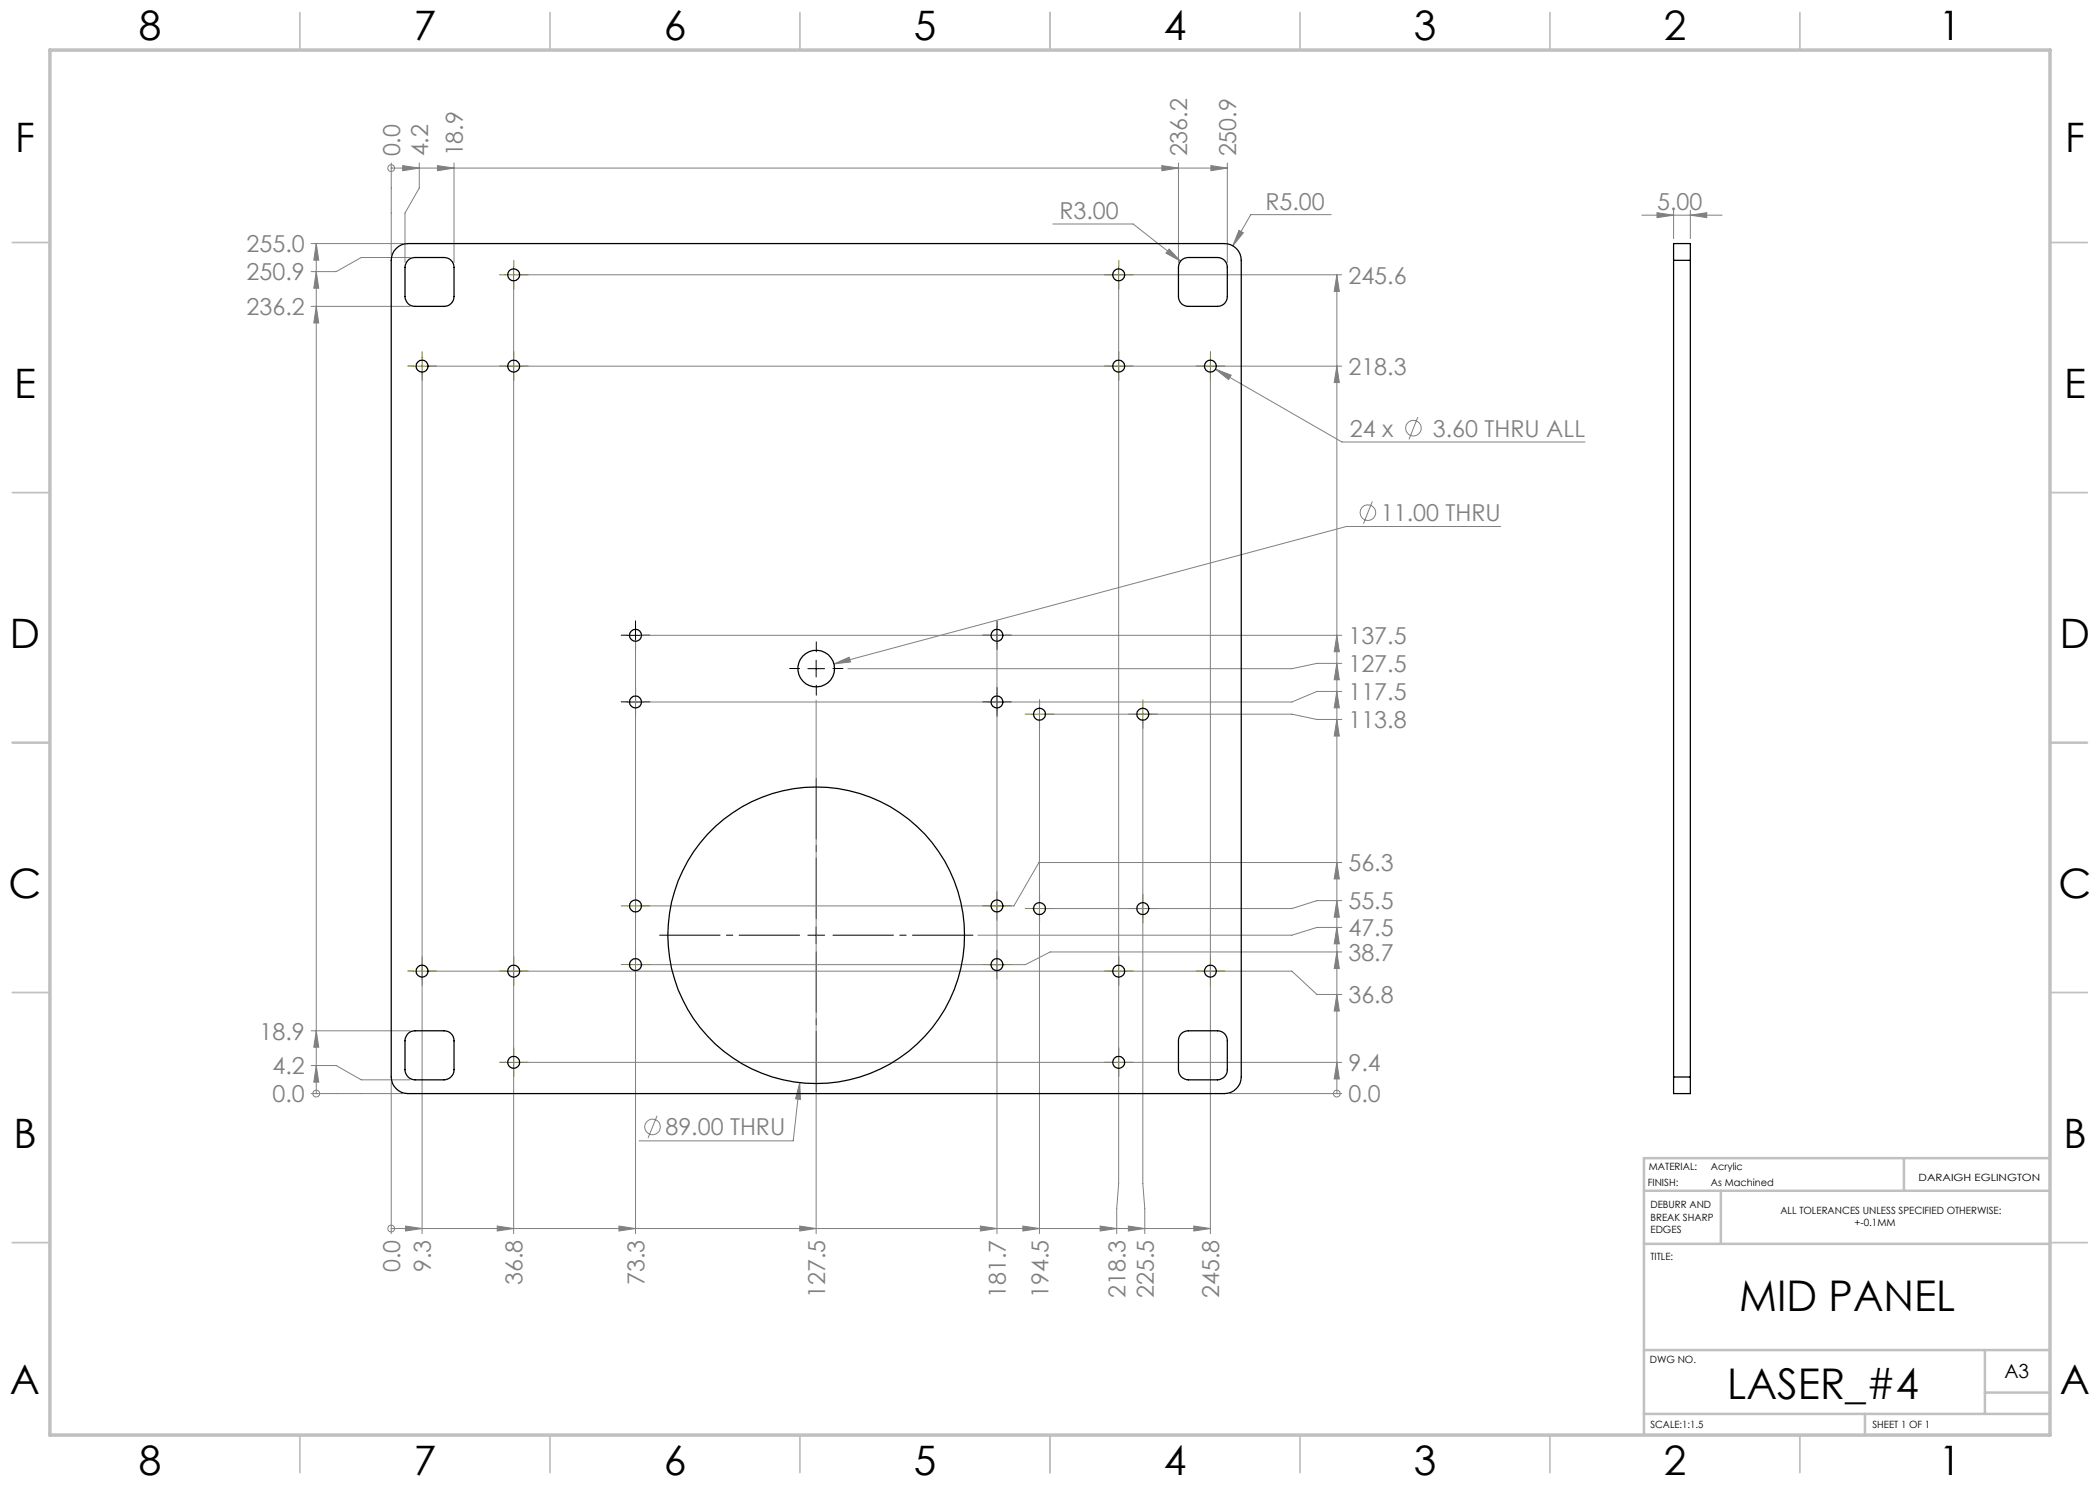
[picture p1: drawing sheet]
<svg xmlns="http://www.w3.org/2000/svg" width="420mm" height="297mm" viewBox="0 0 420 297" stroke-linecap="round" stroke-linejoin="round" font-family="sans-serif">
<g fill="none" stroke="#808080" stroke-width=".2">
<path d="M78.2 33.6h.1M78.2 32.6v18.4M78.2 33.6h167.3M80.5 33.1l3.4 .5-3.4 .5zM83.9 32.6v5l-2.9 5v9.9M87.5 33.1l3.3 .5-3.3 .5zM90.8 32.6v19.9M232.4 33.1l3.3 .5-3.3 .5zM235.7 32.6v19.9M242.2 33.1l3.3 .5-3.3 .5zM245.5 32.6v19.9M62.2 48.7h18.4"/>
<path d="M63.3 54.3l.4 3.3h-.9zM63.3 48.7l.4 3.3h-.9zM63.3 48.7v170M82 51.5h-9.8l-5 2.8h-5M102.7 56v190.7M103.8 55h164.6M210.6 44.8h16l9.5 7.4M223.7 56v180.7l-.4 5v5M233.8 49.8l2.3 2.4-2.9-1.6zM247.8 46.1l.9 .5-2.1 2.6zM266.2 42.9h-16l-3.6 6.3M267.4 55v163.7"/>
<path d="M267.4 55l.5 3.3h-1.1zM328.4 43h16M331.4 42.5l3.3 .5-3.3 .5zM334.7 42v5.7M338.1 43l3.2-.5v1zM338.1 42v5.7M62.2 61.3h19.8M63.3 61.3l.4 3.3h-.9zM84.4 74.2v172.5M85.4 73.2h183M242.1 74.2v172.5M243.1 73.8l3.1 1.2-.5 .9z"/>
<path d="M243.1 73.8l25.3 14.6h48.6M267.4 73.2l.5 3.3h-1.1zM283.6 83.4l-1.8 4.5M274.5 100.3l-1.8 4.4M300.1 105.3h-30.8l-102.5 27.5M127.1 128.1v118.6M128.1 127.1h140.3M166.8 132.8l3-1.4 .3 1zM199.4 128.1v118.6M267.4 138.3l.5 3.3h-1.1zM267.4 127.1l.5 3.2h-1.1zM267.4 132.7l.5 3.3h-1.1z"/>
<path d="M268.4 138.3h-5l-5 2.1h-130.3M268.4 132.7h-5l-5 1h-88.8M163.2 140v106.7M207.9 143.9v102.8M208.9 142.8h49.5l5 1.1h5M228.6 143.9v92.8l.4 5v5M267.4 143.9l.5 3.3h-1.1zM267.4 172.5l.5 3.3h-1.1zM268.4 172.5h-60.6l-5 8.7h-74.7M85.4 194.2h173l5 4.7h5M267.4 198.9l.5 3.3h-1.1zM267.4 190.4l.5 3.3h-1.1z"/>
<path d="M267.4 185.5l.5 3.3h-1.1zM267.4 180.1l.5 3.3h-1.1zM268.4 190.4h-58.4l-4.9 2.5h-77M268.4 185.5h-5l-5 1.5h-62.8M268.4 180.1h-5l-5 1.6h-49.5M62.2 218.7h18.4M62.2 213.1h5l5 2.9h9.8M62.2 206.2h19.8M63.3 213.1l.4 3.3h-.9zM63.3 206.2l.4 3.2h-.9zM63.3 218.7h.1M78.2 216.4v30.3"/>
<path d="M103.8 212.5h164.6M159.9 216.5l.2 3.4-1-.1zM159.9 216.5l-1.3 11.7h-30.8M245.9 218.7h22.5M267.4 212.5l.5 3.3h-1.1zM267.4 218.7h.1M131.4 223.2l-1.8 4.4M78.2 245.7h.1M78.2 245.7h163.9M81.1 245.2l3.3 .5-3.3 .5zM99.4 245.2l3.3 .5-3.3 .5zM123.8 245.2l3.3 .5-3.3 .5z"/>
<path d="M159.9 245.2l3.3 .5-3.3 .5zM196.1 245.2l3.3 .5-3.3 .5zM204.6 245.2l3.3 .5-3.3 .5zM220 245.2l3.3 .5-3.3 .5zM225.7 245.2l3.3 .5-3.3 .5zM238.8 245.2l3.3 .5-3.3 .5z"/>
<circle cx="78.2" cy="33.6" r=".68"/>
<circle cx="282.7" cy="85.7" r="1.55"/>
<circle cx="273.6" cy="102.5" r="1.56"/>
<circle cx="63.2" cy="218.7" r=".69"/>
<circle cx="267.4" cy="218.7" r=".69"/>
<circle cx="130.5" cy="225.4" r="1.55"/>
<circle cx="78.2" cy="245.7" r=".69"/>
</g>
<g fill="none" stroke="#000" stroke-width=".2" stroke-dasharray="15.2 1.3 1.3 1.3">
<path d="M125.4 127h-1.2M127.1 125.4v-1.2M127.1 128.7v1.2M127.1 138.7v-1.2M128.8 127h1.2M159.9 133.7h-2M163.3 130.4v-2M163.3 137v2M166.6 133.7h2M197.7 127h-1.2M199.4 125.4v-1.2M199.4 128.7v1.2"/>
<path d="M199.4 138.7v-1.2M201.1 127h1.2M125.4 140.4h-1.2M127.1 142v1.2M128.8 140.4h1.2M197.7 140.4h-1.2M199.4 142v1.2M201.1 140.4h1.2"/>
</g>
<path d="M159.9 187h-28M163.3 183.7v-28M163.3 190.4v28M166.6 187h28" fill="none" stroke="#000" stroke-width=".2" stroke-dasharray="15.2 1.3 1.3 1.3" stroke-dashoffset="3.1"/>
<path d="M125.4 127.1h3.4M127.1 125.4v3.3M127.1 138.7v3.4M161.6 133.7h3.3M163.2 132v3.4M197.7 127.1h3.3M199.4 125.4v3.3M199.4 138.7v3.4M125.4 140.4h3.4M197.7 140.4h3.3M161.6 187h3.3M163.2 185.4v3.3" fill="none" stroke="#000" stroke-width=".2"/>
<g fill="none" stroke="#808000" stroke-width=".2" stroke-dasharray="15.2 1.3 1.3 1.3">
<path d="M101.1 55h-1.2M102.8 53.3v-1.2M102.8 56.6v1.2M104.4 55h1.2M222.1 55h-1.2M223.8 53.3v-1.2M223.8 56.6v1.2M225.4 55h1.2M82.8 73.2h-1.2M84.4 71.5v-1.2M84.4 74.9v1.2M86.1 73.2h1.2"/>
<path d="M101.1 73.2h-1.2M102.8 71.5v-1.2M102.8 74.9v1.2M104.4 73.2h1.2M222.1 73.2h-1.2M223.8 71.5v-1.2M223.8 74.9v1.2M225.4 73.2h1.2M240.4 73.2h-1.2M242.1 71.5v-1.2M242.1 74.9v1.2M243.8 73.2h1.2"/>
<path d="M206.2 142.8h-1.2M207.9 141.2v-1.2M207.9 144.5v1.2M209.6 142.8h1.2M226.9 142.8h-1.2M228.6 141.2v-1.2M228.6 144.5v1.2M230.2 142.8h1.2M127.1 179.5v-1.2M199.4 179.5v-1.2M82.8 194.2h-1.2M84.4 192.5v-1.2"/>
<path d="M84.4 195.9v1.2M86.1 194.2h1.2M101.1 194.2h-1.2M102.8 192.5v-1.2M102.8 195.9v1.2M104.4 194.2h1.2M125.4 192.9h-1.2M125.4 181.2h-1.2M127.1 191.2v-1.2M127.1 194.6v1.2M127.1 182.8v1.2M128.8 192.9h1.2"/>
<path d="M128.8 181.2h1.2M197.7 192.9h-1.2M197.7 181.2h-1.2M199.4 191.2v-1.2M199.4 194.6v1.2M199.4 182.8v1.2M201.1 192.9h1.2M201.1 181.2h1.2M206.2 181.7h-1.2M207.9 180v-1.2M207.9 183.4v1.2M209.6 181.7h1.2"/>
<path d="M222.1 194.2h-1.2M223.8 192.5v-1.2M223.8 195.9v1.2M225.4 194.2h1.2M226.9 181.7h-1.2M228.6 180v-1.2M228.6 183.4v1.2M230.2 181.7h1.2M240.4 194.2h-1.2M242.1 192.5v-1.2M242.1 195.9v1.2M243.8 194.2h1.2"/>
<path d="M101.1 212.5h-1.2M102.8 210.8v-1.2M102.8 214.1v1.2M104.4 212.5h1.2M222.1 212.5h-1.2M223.8 210.8v-1.2M223.8 214.1v1.2M225.4 212.5h1.2"/>
</g>
<g fill="none" stroke="#808000" stroke-width=".2">
<path d="M101.1 55h3.3M102.7 53.3v3.4M222.1 55h3.3M223.7 53.3v3.4M82.7 73.2h3.4M84.4 71.5v3.4M101.1 73.2h3.3M102.7 71.5v3.4M222.1 73.2h3.3M223.7 71.5v3.4M240.4 73.2h3.3M242.1 71.5v3.4"/>
<path d="M206.2 142.8h3.4M207.9 141.2v3.3M226.9 142.8h3.3M228.6 141.2v3.3M127.1 179.5v3.3M199.4 179.5v3.3M82.7 194.2h3.4M84.4 192.5v3.4M101.1 194.2h3.3M102.7 192.5v3.4M125.4 192.9h3.4M125.4 181.2h3.4"/>
<path d="M127.1 191.2v3.4M197.7 192.9h3.3M197.7 181.2h3.3M199.4 191.2v3.4M206.2 181.7h3.4M207.9 180.1v3.3M222.1 194.2h3.3M223.7 192.5v3.4M226.9 181.7h3.3M228.6 180.1v3.3M240.4 194.2h3.3M242.1 192.5v3.4"/>
<path d="M101.1 212.5h3.3M102.7 210.8v3.3M222.1 212.5h3.3M223.7 210.8v3.3"/>
</g>
<g fill="none" stroke="#c0c0c0" stroke-width=".35">
<path d="M60 2.5v7.5M110 2.5v7.5M160 2.5v7.5M210 2.5v7.5M260 2.5v7.5M310 2.5v7.5M360 2.5v7.5M2.5 48.5h7.5M410 48.5h7.5M2.5 98.5h7.5M410 98.5h7.5M2.5 148.5h7.5"/>
<path d="M410 148.5h7.5M2.5 198.5h7.5M410 198.5h7.5M2.5 248.5h7.5M410 248.5h7.5M60 287v7.5M110 287v7.5M160 287v7.5M210 287v7.5M260 287v7.5M310 287v7.5M360 287v7.5"/>
</g>
<path d="M328.8 238.2h81.2M344.2 238.2v10.6M380.8 231.8v6.4M410 231.6h-81.2v55.4M328.8 248.8h81.2M328.8 270h81.2M397 270v12.8M397 278.5h13M328.8 282.8h81.2M373 282.8v4.2" fill="none" stroke="#c0c0c0" stroke-width=".5"/>
<path d="M10 10h400v277h-400z" fill="none" stroke="#c0c0c0" stroke-width=".7"/>
<g fill="#808080">
<path d="M267.4 212.5l.5 3.3h-1.1zM267.4 198.9l.5 3.3h-1.1zM267.4 190.4l.5 3.3h-1.1zM267.4 172.5l.5 3.3h-1.1zM267.4 185.5l.5 3.3h-1.1zM267.4 180.1l.5 3.3h-1.1zM267.4 143.9l.5 3.3h-1.1zM267.4 138.3l.5 3.3h-1.1zM267.4 127.1l.5 3.2h-1.1zM267.4 132.7l.5 3.3h-1.1zM267.4 73.2l.5 3.3h-1.1zM267.4 55l.5 3.3h-1.1zM63.3 213.1l.4 3.3h-.9zM63.3 206.2l.4 3.2h-.9zM63.3 61.3l.4 3.3h-.9zM63.3 54.3l.4 3.3h-.9zM63.3 48.7l.4 3.3h-.9z"/>
<path d="M81.1 245.2l3.3 .5-3.3 .5zM99.4 245.2l3.3 .5-3.3 .5zM123.8 245.2l3.3 .5-3.3 .5zM196.1 245.2l3.3 .5-3.3 .5zM204.6 245.2l3.3 .5-3.3 .5zM220 245.2l3.3 .5-3.3 .5zM238.8 245.2l3.3 .5-3.3 .5zM225.7 245.2l3.3 .5-3.3 .5zM159.9 245.2l3.3 .5-3.3 .5zM80.5 33.1l3.4 .5-3.4 .5zM87.5 33.1l3.3 .5-3.3 .5zM232.4 33.1l3.3 .5-3.3 .5zM242.2 33.1l3.3 .5-3.3 .5z"/>
<path d="M247.8 46.1l-1.2 3.1 2.1-2.6zM243.1 73.8l2.6 2.1 .5-.9zM233.8 49.8l-.6 .8 2.9 1.6zM159.9 216.5l-.8 3.3 1 .1zM166.8 132.8l3.3-.4-.3-1zM331.4 42.5l3.3 .5-3.3 .5zM338.1 43l3.2-.5v1z"/>
</g>
<g fill="none" stroke="#000" stroke-width=".25">
<path d="M79.2 49.7a3.1 3.1 0 0 1 2.4-1h163.3a3.4 3.4 0 0 1 3.3 3.4v163.3a3.4 3.4 0 0 1-3.3 3.3h-163.3a3.4 3.4 0 0 1-3.4-3.3v-163.3a3.3 3.3 0 0 1 1-2.4zM81.6 52.1a1.91 1.91 0 0 1 1.4-.6h5.8a1.99 1.99 0 0 1 2 2v5.8a1.99 1.99 0 0 1-2 2h-5.8a1.99 1.99 0 0 1-2-2v-5.8l.2-.8zM236.3 52.1l.6-.5 .8-.1h5.8a1.93 1.93 0 0 1 2 2v5.8a1.93 1.93 0 0 1-2 2h-5.8a1.93 1.93 0 0 1-2-2v-5.8l.1-.8zM334.7 52.1v-3.4h3.4v3.4M334.7 52.1h3.4M334.7 52.1v163.3M338.1 52.1v163.3M81.6 206.7a1.91 1.91 0 0 1 1.4-.5h5.8a1.99 1.99 0 0 1 2 2v5.8a2.05 2.05 0 0 1-2 2h-5.8a2.05 2.05 0 0 1-2-2v-5.8l.2-.8zM236.3 206.7l.6-.4 .8-.1h5.8a1.93 1.93 0 0 1 2 2v5.8a1.99 1.99 0 0 1-2 2h-5.8a1.99 1.99 0 0 1-2-2v-5.8a2.07 2.07 0 0 1 .6-1.5zM334.7 215.4v3.3h3.4v-3.3M334.7 215.4h3.4"/>
<circle cx="102.7" cy="55" r="1.19"/>
<circle cx="223.7" cy="55" r="1.19"/>
<circle cx="84.4" cy="73.2" r="1.2"/>
<circle cx="102.7" cy="73.2" r="1.2"/>
<circle cx="223.7" cy="73.2" r="1.2"/>
<circle cx="242.1" cy="73.2" r="1.2"/>
<circle cx="127.1" cy="127.1" r="1.2"/>
<circle cx="163.2" cy="133.7" r="3.7"/>
<circle cx="199.4" cy="127.1" r="1.2"/>
<circle cx="127.1" cy="140.4" r="1.2"/>
<circle cx="199.4" cy="140.4" r="1.2"/>
<circle cx="207.9" cy="142.8" r="1.19"/>
<circle cx="228.6" cy="142.8" r="1.19"/>
<circle cx="84.4" cy="194.2" r="1.2"/>
<circle cx="102.7" cy="194.2" r="1.2"/>
<circle cx="127.1" cy="192.9" r="1.2"/>
<circle cx="127.1" cy="181.2" r="1.19"/>
<circle cx="163.2" cy="187.1" r="29.7"/>
<circle cx="199.4" cy="192.9" r="1.2"/>
<circle cx="199.4" cy="181.2" r="1.19"/>
<circle cx="207.9" cy="181.7" r="1.19"/>
<circle cx="223.7" cy="194.2" r="1.2"/>
<circle cx="228.6" cy="181.7" r="1.19"/>
<circle cx="242.1" cy="194.2" r="1.2"/>
<circle cx="102.7" cy="212.5" r="1.2"/>
<circle cx="223.7" cy="212.5" r="1.2"/>
</g>
<g font-size="8.5">
<text x="347.8" y="262.2">MID PANEL</text>
<text x="345.5" y="279.7">LASER_#4</text>
</g>
<g font-size="8.1">
<text x="27.8" y="8">8</text>
<text x="82.8" y="8">7</text>
<text x="132.8" y="8">6</text>
<text x="182.8" y="8">5</text>
<text x="232.8" y="8">4</text>
<text x="282.8" y="8">3</text>
<text x="332.8" y="8">2</text>
<text x="387.8" y="8">1</text>
<text x="3" y="30.4">F</text>
<text x="413" y="30.4">F</text>
<text x="2.8" y="79.6">E</text>
<text x="412.8" y="79.6">E</text>
<text x="2" y="129.6">D</text>
<text x="412" y="129.6">D</text>
<text x="1.7" y="179.6">C</text>
<text x="411.7" y="179.6">C</text>
<text x="2.7" y="229.6">B</text>
<text x="412.7" y="229.6">B</text>
<text x="2" y="278.9">A</text>
<text x="412" y="278.9">A</text>
<text x="27.8" y="295">8</text>
<text x="82.8" y="295">7</text>
<text x="132.8" y="295">6</text>
<text x="182.8" y="295">5</text>
<text x="232.8" y="295">4</text>
<text x="282.8" y="295">3</text>
<text x="332.8" y="295">2</text>
<text x="387.8" y="295">1</text>
</g>
<g font-size="4.7" fill="#808080">
<text x="80" y="31.3" transform="rotate(-90 80 31.3)">0.0</text>
<text x="85.6" y="31.3" transform="rotate(-90 85.6 31.3)">4.2</text>
<text x="92.6" y="31.3" transform="rotate(-90 92.6 31.3)">18.9</text>
<text x="237.5" y="31.3" transform="rotate(-90 237.5 31.3)">236.2</text>
<text x="247.3" y="31.3" transform="rotate(-90 247.3 31.3)">250.9</text>
<text x="253.1" y="41.9">R5.00</text>
<text x="211.9" y="43.8">R3.00</text>
<text x="331.4" y="42">5.00</text>
<text x="49.3" y="50.5">255.0</text>
<text x="49.3" y="56.1">250.9</text>
<text x="269.7" y="56.7">245.6</text>
<text x="49.3" y="63">236.2</text>
<text x="269.7" y="75">218.3</text>
<text x="270" y="87.3">24 x</text>
<text x="286.6" y="87.3">3.60 THRU ALL</text>
<text x="276.2" y="104.2">11.00 THRU</text>
<text x="269.7" y="128.8">137.5</text>
<text x="269.7" y="134.4">127.5</text>
<text x="269.7" y="140">117.5</text>
<text x="269.7" y="145.6">113.8</text>
<text x="269.7" y="174.2">56.3</text>
<text x="269.7" y="181.9">55.5</text>
<text x="269.7" y="187.2">47.5</text>
<text x="269.7" y="192.1">38.7</text>
<text x="269.7" y="200.6">36.8</text>
<text x="51.9" y="207.9">18.9</text>
<text x="54.5" y="214.9">4.2</text>
<text x="269.7" y="214.2">9.4</text>
<text x="54.5" y="220.5">0.0</text>
<text x="269.7" y="220.5">0.0</text>
<text x="133.1" y="227.1">89.00 THRU</text>
<text x="80" y="254.5" transform="rotate(-90 80 254.5)">0.0</text>
<text x="86.2" y="254.5" transform="rotate(-90 86.2 254.5)">9.3</text>
<text x="104.5" y="257" transform="rotate(-90 104.5 257)">36.8</text>
<text x="128.9" y="257" transform="rotate(-90 128.9 257)">73.3</text>
<text x="165" y="259.6" transform="rotate(-90 165 259.6)">127.5</text>
<text x="201.2" y="259.6" transform="rotate(-90 201.2 259.6)">181.7</text>
<text x="209.7" y="259.6" transform="rotate(-90 209.7 259.6)">194.5</text>
<text x="225.1" y="259.6" transform="rotate(-90 225.1 259.6)">218.3</text>
<text x="230.7" y="259.6" transform="rotate(-90 230.7 259.6)">225.5</text>
<text x="243.9" y="259.6" transform="rotate(-90 243.9 259.6)">245.8</text>
</g>
<text font-size="3.9" x="400.9" y="275.5">A3</text>
<g font-size="2">
<text x="329.5" y="237.1">FINISH:</text>
<text x="329.8" y="234.1">MATERIAL:</text>
<text x="342.2" y="234.1">Acrylic</text>
<text x="342.2" y="237.1">As Machined</text>
<text x="383.7" y="236.1">DARAIGH EGLINGTON</text>
<text x="330.1" y="241.7">DEBURR AND</text>
<text x="330.1" y="244.2">BREAK SHARP</text>
<text x="356.1" y="242.8">ALL TOLERANCES UNLESS SPECIFIED OTHERWISE:</text>
<text x="370.9" y="245.3">+-0.1MM</text>
<text x="330.1" y="246.7">EDGES</text>
<text x="330.1" y="251.9">TITLE:</text>
<text x="330" y="272.5">DWG NO.</text>
<text x="330.1" y="285.6">SCALE:1:1.5</text>
<text x="374.5" y="285.6">SHEET 1 OF 1</text>
</g>
</svg>
